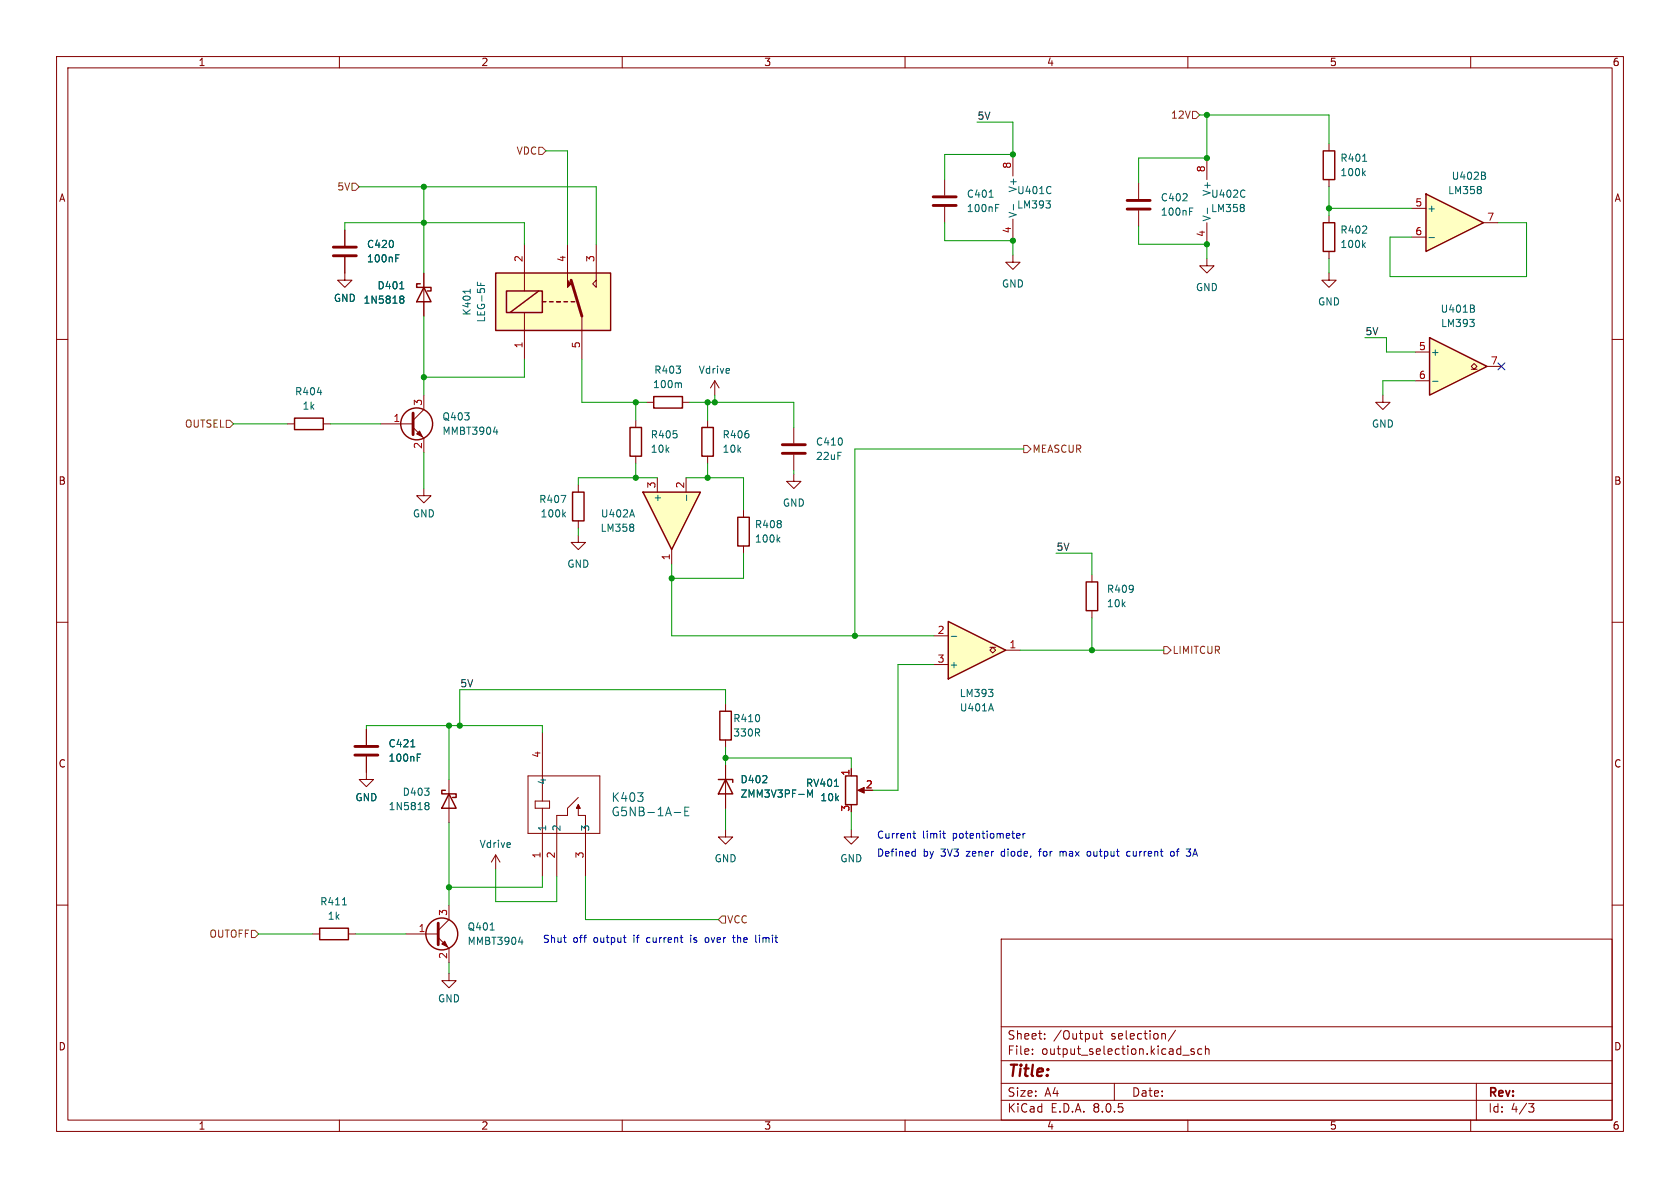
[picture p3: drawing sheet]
<svg xmlns="http://www.w3.org/2000/svg" width="297mm" height="210mm" viewBox="0 0 297 210" stroke-linecap="round" stroke-linejoin="round" font-family="sans-serif">
<g fill="none" stroke="#840000" stroke-width=".18">
<path d="M10 10h277v190h-277zM12 12h273v186h-273zM60 10v2M110 10v2M160 10v2M210 10v2M260 10v2M10 60h2M61 48.3v1.2h1.2l-1.2 1.3-1.3-1.3h1.3M74.9 48.3v7.6M285 60h2M67.3 74.9h5.7"/>
<path d="M73 75.6l1.9 1.9v2.5M74.9 69.9v2.5l-1.9 1.9M112.4 74.3v1.3M114.3 71.1h1.3M120.6 71.1h1.3M125.1 74.3v1.3M126.4 67.3l-.8 1.3M126.4 67.3v2.6M126.4 67.3l.7 1.3M112.4 80.6v1.3M125.1 80.6v1.3M10 110h2"/>
<path d="M285 110h2M64.8 128.9v2.8M64.8 133.7v2.8M79.4 137.8v7.6M10 160h2M128.3 146.7v1.3h1.2l-1.2 1.2-1.3-1.2h1.3M150.5 146.7v1.3h1.3l-1.3 1.2-1.3-1.2h1.3M285 160h2M177 166h108v32h-108zM60 198v2M110 198v2M160 198v2"/>
<path d="M177 194.5h108M177 191.5h108M177 187.5h108M177 181.5h108M182.5 186.3v.1M182.5 185.5v.1M184.7 183.6v.1M184.7 182.8v.1M193.9 182.7v1M193.9 183.6l-.2 .1M194.4 182.7h.6M194.6 182.2v1.3l.4 .2"/>
<path d="M197 191.5v3M207.8 182.1l-1.3 2M209.1 186.5h1.1M210 198v2M211.1 185.5l-.4-.1-.2 .2 .1 .2 .5 .2v.3h-.6M212.5 185.5l-.5-.1-.3 .3v.4l.2 .2h.6M213.1 185.5l.2-.1 .4 .1v.9M213.1 184.9v1.5M260 198v2M261 191.5v6.5M270.2 195.1h1l-.5 .6 .4 .1 .1 .5-.3 .3h-.4"/>
</g>
<g fill="none" stroke="#840000" stroke-width=".25">
<path d="M74.3 50.2h-.6v.6h2.5v.6h-.6M74.9 50.8l1.3 2.5h-2.5zM111.4 75.6h2v5h-2zM115.6 70.1h5v2h-5zM124.1 75.6h2v5h-2zM78.7 139.7h-.6v.6h2.5v.7h-.6M79.4 140.3l1.2 2.6h-2.5z"/>
<circle cx="73.7" cy="74.9" r="2.82"/>
</g>
<g fill="none" stroke="#006464" stroke-width=".18">
<path d="M70.7 51.1h.7M70.8 52.8l.1 .1M70.8 52.4l.4-.1 .1 .2 .1 .1-.2 .3M70.9 52.9h.3M70.9 52.9h-.1M71.2 52.9l.2 .2-.1 .4-.1 .1-.4-.1M87.2 76.4h.8M87.8 75.9v.9M120.1 67.7l.4 .2v.6M72.6 132h.7M73.8 133.9h.4M73.8 133.3h.6"/>
<path d="M75.2 142.4h.2M75.2 141.9h.4l.2 .1v.2l-.2 .2M75.4 142.4h.2M75.4 142.4l-.2 .1M75.6 142.4l.2 .3v.3l-.2 .1h-.4"/>
</g>
<path d="M73 73v3.8M62.7 133.5h4.1M62.7 132h4.1" fill="none" stroke="#840000" stroke-width=".51"/>
<path d="M74.2 76.2l.5 1-1-.5z" fill="#840000" stroke="#840000" stroke-width=".18"/>
<path d="M113.7 87h10.1l-5.1 10.2z" fill="#ffffc2"/>
<path d="M101.2 87h2.1v5.1h-2.1zM113.7 87h10.1l-5.1 10.2z" fill="none" stroke="#840000" stroke-width=".25"/>
<path d="M244.5 69.9v1.2h1.2l-1.2 1.3-1.3-1.3h1.3M102.2 85.7v1.3M102.2 92.1v1.2M116.2 84.5v2.5M118.7 97.2v2.5M121.3 84.5v2.5" fill="none" stroke="#840000" stroke-width=".18"/>
<path d="M99.2 87.6h.8l-.5 1.2M99.6 90.9l.4 .5M100 90.5l-.5 .5M111.7 90.1l.5 1.3M112 92.8v.3M112 93.3v.5M121.4 87.5v1" fill="none" stroke="#006464" stroke-width=".18"/>
<path d="M252.1 34.3l10.2 5.1-10.2 5.1z" fill="#ffffc2"/>
<path d="M252.1 34.3l10.2 5.1-10.2 5.1z" fill="none" stroke="#840000" stroke-width=".25"/>
<path d="M249.6 36.8h2.5M262.3 39.4h2.5M249.6 41.9h2.5" fill="none" stroke="#840000" stroke-width=".18"/>
<path d="M261.8 33.1v.3M261.8 33.6v.5M262.3 31l.3 .3v.3l-.2 .1M262.5 30.5l.1 .2-.1 .3M252.6 42h1" fill="none" stroke="#006464" stroke-width=".18"/>
<path d="M167.6 109.9l10.2 5-10.2 5.1z" fill="#ffffc2"/>
<path d="M167.6 109.9l10.2 5-10.2 5.1z" fill="none" stroke="#840000" stroke-width=".25"/>
<path d="M61 40.6v2.8M61 45.5v2.8M165.1 112.4h2.5M165.1 117.5h2.5M175 114.4h.5l-.5 .5 .5 .5 .5-.5-.5-.5h.5M177.8 114.9h2.5" fill="none" stroke="#840000" stroke-width=".18"/>
<path d="M70 45.6h.4M70 45h.6M168.2 112.5h.9M174.7 121.9h.8l-.4 .4M175.2 124.4l.4 1.3M175.5 122.5v.5" fill="none" stroke="#006464" stroke-width=".18"/>
<path d="M58.9 45.2h4.1M58.9 43.7h4.1" fill="none" stroke="#840000" stroke-width=".51"/>
<path d="M87.6 48.3h20.3v10.1h-20.3z" fill="#ffffc2"/>
<path d="M234.9 25.4v1.3M234.9 31.8v1.2M234.9 38.1v1.3M92.7 43.2v8.2M92.7 55.2v8.3M100.3 43.2v6.3M102.9 55.9v7.6M104.8 50.2l.6-.7v1.3zM105.4 43.2v6.3M234.9 44.5v1.2M193 101.6v1.3M193 108v1.2" fill="none" stroke="#840000" stroke-width=".18"/>
<path d="M233.9 26.7h2.1v5.1h-2.1zM233.9 39.4h2.1v5.1h-2.1zM87.6 48.3h20.3v10.1h-20.3zM89.5 51.4h6.4v3.8h-6.4zM95.2 51.4l-5 3.8M95.9 53.3h.6M97.2 53.3h.6M98.4 53.3h.7M99.7 53.3h.6M101 53.3h.6M192 102.9h2.1v5.1h-2.1z" fill="none" stroke="#840000" stroke-width=".25"/>
<path d="M101 49.5l1.9 6.4" fill="none" stroke="#840000" stroke-width=".51"/>
<path d="M100.3 49.5l.7 .7-.7 .6z" fill="#840000" stroke="#840000" stroke-width=".18"/>
<path d="M240.9 28.5h.7M241 30.6l.4 .5M241.4 30.2l-.5 .5M83.1 51.1v.8M84.4 49.9v.6M85 50v.5M241 43.3l.4 .5M241.4 42.9l-.5 .5" fill="none" stroke="#006464" stroke-width=".18"/>
<path d="M252.7 59.7l10.2 5.1-10.2 5.1z" fill="#ffffc2"/>
<g fill="none" stroke="#840000" stroke-width=".25">
<path d="M252.7 59.7l10.2 5.1-10.2 5.1zM52.1 73.9h5v2h-5zM130.4 91.4h2.1v5.1h-2.1zM127 137.8h2.5v.5M127.3 125.7h2v5.1h-2zM128.3 137.8l1.2 2.5h-2.5zM149.5 137.2h2v5h-2zM56.5 164.1h5.1v2h-5.1z"/>
<circle cx="78.1" cy="165.1" r="2.82"/>
</g>
<g fill="none" stroke="#840000" stroke-width=".18">
<path d="M167 31.8v2.7M167 36.6v2.8M179.1 27.3v3.8M179.1 38.7v3.8M201.3 32.4v2.8M201.3 37.2v2.8M213.4 27.9v3.9M213.4 39.4v3.8M61 40.6v2.8M61 45.5v2.8M74.9 48.3v2.5M74.9 53.3v2.6"/>
<path d="M179.1 45.1v1.3h1.2l-1.2 1.2-1.3-1.2h1.3M213.4 45.7v1.3h1.2l-1.2 1.3-1.3-1.3h1.3M234.9 48.3v1.2h1.3l-1.3 1.3-1.2-1.3h1.2M50.8 74.9h1.3M57.1 74.9h1.3M140.3 75.6v2.8M250.2 62.2h2.5M250.2 67.3h2.5M260.1 65.3h.5l-.5-.5 .5-.5 .5 .5-.5 .5h.5M262.9 64.8h2.5M74.9 86.4v1.2h1.3l-1.3 1.3-1.2-1.3h1.2M102.2 94.6v1.3h1.3l-1.3 1.3-1.2-1.3h1.2"/>
<path d="M131.4 90.2v1.2M131.4 96.5v1.3M140.3 83.8v1.3h1.3l-1.3 1.3-1.2-1.3h1.2M140.3 80.4v2.8M64.8 133.7v4.1h1.2l-1.2 1.3-1.3-1.3h1.3M64.8 128.9v2.8M93.3 137.2h12.7v10.1h-12.7zM95.9 129.5v12.1M128.3 124.5v1.2M128.3 130.8v1.3M128.3 135.3v7.6M150.5 135.9v1.3"/>
<path d="M152 139.7h1M87.6 151.1l-.7 1.3M87.6 151.1v2.6M87.6 151.1l.8 1.3M94.6 141.6h2.6v1.3h-2.6zM95.9 142.9v12M102.2 142.9v1.2h1.3v10.8M102.2 141l-1.9 1.9v1.2h-1.9v10.8M102.2 142.2l.4 .7h-.7zM55.2 165.1h1.3M61.6 165.1h1.3M71.8 165.1h5.7"/>
<path d="M77.5 165.7l1.9 1.9v2.6M79.4 172.1v1.3h1.2l-1.2 1.2-1.3-1.2h1.3M79.4 160v2.6l-1.9 1.9"/>
</g>
<g fill="none" stroke="#006464" stroke-width=".18">
<path d="M174.9 34.9h.7M176 36.7h.4M176 36.1h.6M179.2 36.1v1M184.9 35.5h.8l-.4 .5M185.6 36.1v.6M185.7 33l.1 .1M185.8 34.1l-.1 .1M210.3 37.4h.4M210.3 36.8h.6M213.5 36.8v1M219.9 36.3v.3"/>
<path d="M219.9 36.8v.5M220 33.7h.1M220.1 34.7l-.1 .1M70 45.6h.4M70 45h.6M70.7 51.1h.7M70.8 52.8l.1 .1M70.8 52.4l.4-.1 .1 .2 .1 .1-.2 .3M70.9 52.9h.3M70.9 52.9h-.1M71.2 52.9l.2 .2-.1 .4-.1 .1-.4-.1M259.8 56.5h.8l-.4 .4"/>
<path d="M260.4 54.5l.3 .3-.1 .3-.2 .1M260.5 54l.1 .2-.1 .3M260.6 57.1v.5M56.1 69.4h.8M253.3 67.4h.9M137.5 95.3l.4 .5M137.9 95l-.5 .5M72.6 132h.7M73.8 133.9h.4M73.8 133.3h.6M142.8 139.6l.4 1 .4-1v1.3M147.5 139h.7"/>
<path d="M60.5 160h.8M112.7 140.1h1l-.5 .6M113.6 140.9v.6M119.2 143.6h1.1M121.1 143.4h.5M121.8 142.7h-.7v1.5h.7M86.7 164.4h.7M91.7 166.5h.8M92.3 166.1v.8"/>
</g>
<g fill="#840000" stroke="#840000" stroke-width=".18">
<path d="M102.2 142.2l.4 .7h-.7z"/>
<path d="M151.6 139.7l1.2-.5v1z"/>
<path d="M78.1 166.9l.5-.5 .5 1z"/>
</g>
<path d="M165 36.3h4M165 34.8h4M199.3 37h4M199.3 35.4h4M138.3 78.6h4.1M138.3 80.1h4.1M77.5 163.2v3.8" fill="none" stroke="#840000" stroke-width=".51"/>
<path d="M210.8 19.7h.7l.6 .6-.6 .7h-.7zM62.2 32.4h.7l.6 .6-.6 .7h-.7zM95.2 26h.7l.6 .7-.6 .6h-.7zM40 74.3h.6l.7 .6-.7 .7h-.6zM181 78.7h.6l.6 .7-.6 .6h-.6zM205.7 114.3h.7l.6 .6-.6 .7h-.7zM44.4 164.5h.7l.6 .6-.6 .6h-.7zM127.6 161.9h.7v1.3h-.7l-.6-.6z" fill="none" stroke="#725600" stroke-width=".18"/>
<g fill="none" stroke="#0000c2" stroke-width=".18">
<path d="M161.4 147.3h.5M161.5 150.5l.3 .1M161.6 146.9v1.1l.3 .2M161.8 150.1v1.3M161.8 151.3l-.3 .1M166.7 147.3h.4M166.8 146.9v1.1l.3 .2M179.9 147.3l.4 .1v.2l-.6 .2M180.3 148.1l-.4 .1M180.9 147.3v.9M181.2 147.3l-.3 .3M183.6 150.5h.5"/>
<path d="M183.8 150.1v1.3M187.4 150.5v.9M187.8 150.5l-.4 .1M192.7 150.6l-.3-.1-.2 .2 .1 .6h.4M199.8 150.6l-.4-.1-.2 .2 .1 .6h.5M207 150.6l.2-.1 .3 .1 .1 .5-.1 .2-.3 .1-.2-.2zM209.7 150.1h.8l-.4 .5M210.4 150.7v.5M211.3 150.1l-.4 1.3M110.2 165.7h.5M110.4 166.5l.3 .1M122.1 165.3v.1"/>
<path d="M122.1 165.7v.9M125.1 165.7l-.3 .1-.1 .2v.5l.4 .1M129.5 165.7h.5M129.7 165.3v1.1l.3 .2M133.7 166.5l.1 .1M134.3 165.3v.1M134.3 165.7v.9"/>
</g>
<g fill="none" stroke="#009600" stroke-width=".18">
<path d="M63.5 33h41.9v10.2M74.9 33v15.3M96.5 26.7h3.8v16.5M167 39.4v3.1h12.1v2.6M172.7 21.6h6.4v5.7h-12.1v4.5M212.1 20.3h22.8v5.1M213.4 20.3v7.6h-12.1v4.5M234.9 33v5.1M234.9 36.8h14.7M264.8 39.4h5.1v9.5h-24.2v-7h3.9M61 40.6v-1.2h31.7v3.8M74.9 55.9v14"/>
<path d="M201.3 40v3.2h12.1v2.5M234.9 45.7v2.6M241.3 59.7h3.8v2.5h5.1M41.3 74.9h9.5M58.4 74.9h8.9M92.7 63.5v3.2h-17.8M102.9 63.5v7.6h11.4M112.4 71.1v3.2M121.9 71.1h18.4v4.5M125.1 71.1v3.2M126.4 69.9v1.2M181 79.4h-29.9v33"/>
<path d="M250.2 67.3h-5.7v2.6M74.9 80v6.4M102.2 93.3v1.3M112.4 81.9v2.6M116.2 84.5h-14v1.2M118.7 99.7v12.7h46.4M121.3 84.5h10.1v5.7M125.1 81.9v2.6M131.4 97.8v4.4h-12.7M140.3 83.2v.6M186.7 97.8h6.3v3.8M165.1 117.5h-6.4v22.2h-4.4"/>
<path d="M180.3 114.9h25.4M193 109.2v5.7M64.8 128.9v-.6h31.1v1.2M79.4 128.3v9.5M128.3 124.5v-2.6h-47v6.4M128.3 134h22.2v1.9M128.3 132.1v3.2M79.4 145.4v14.6M87.6 153.7v5.7h10.8v-4.5M95.9 154.9v1.9h-16.5M103.5 154.9v7.7h23.5M128.3 142.9v3.8"/>
<path d="M150.5 143.5v3.2M45.7 165.1h9.5M62.9 165.1h8.9M79.4 170.2v1.9"/>
</g>
<path d="M264.8 64.2l1.2 1.2M266 64.2l-1.2 1.2" fill="none" stroke="#000084" stroke-width=".18"/>
<g fill="#009600" stroke="#009600" stroke-width=".18">
<circle cx="112.4" cy="84.5" r=".46"/>
<circle cx="74.9" cy="39.4" r=".46"/>
<circle cx="74.9" cy="33" r=".46"/>
<circle cx="74.9" cy="66.7" r=".46"/>
<circle cx="112.4" cy="71.1" r=".46"/>
<circle cx="125.1" cy="71.1" r=".46"/>
<circle cx="126.4" cy="71.1" r=".46"/>
<circle cx="193" cy="114.9" r=".46"/>
<circle cx="179.1" cy="42.5" r=".46"/>
<circle cx="79.4" cy="128.3" r=".46"/>
<circle cx="81.3" cy="128.3" r=".46"/>
<circle cx="79.4" cy="156.8" r=".46"/>
<circle cx="213.4" cy="43.2" r=".46"/>
<circle cx="213.4" cy="27.9" r=".46"/>
<circle cx="213.4" cy="20.3" r=".46"/>
<circle cx="179.1" cy="27.3" r=".46"/>
<circle cx="125.1" cy="84.5" r=".46"/>
<circle cx="151.1" cy="112.4" r=".46"/>
<circle cx="128.3" cy="134" r=".46"/>
<circle cx="118.7" cy="102.2" r=".46"/>
<circle cx="234.9" cy="36.8" r=".46"/>
</g>
<text font-size="2.8" fill="#840000" x="178" y="190.9">Title:</text>
<g font-size="2.1" fill="#006464">
<text x="108" y="142">K403</text>
<text x="108" y="144.5">G5NB-1A-E</text>
</g>
<g font-size="2.1" fill="#840000">
<text x="178" y="184">Sheet:</text>
<text x="186.2" y="184">/Output</text>
<text x="196.5" y="184">selection/</text>
<text x="178" y="186.7">File:</text>
<text x="184.1" y="186.7">output_selection.kicad_sch</text>
<text x="178" y="196.9">KiCad</text>
<text x="178" y="194.1">Size:</text>
<text x="184.7" y="194.1">A4</text>
<text x="185.7" y="196.9">E.D.A.</text>
<text x="193.3" y="196.9">8.0.5</text>
<text x="200" y="194.1">Date:</text>
<text x="263" y="194.3">Rev:</text>
<text x="263" y="196.9">Id:</text>
<text x="267.1" y="196.9">4/3</text>
</g>
<g font-size="1.8" fill="#840000">
<text x="35" y="11.9">1</text>
<text x="85" y="11.9">2</text>
<text x="135" y="11.9">3</text>
<text x="185" y="11.9">4</text>
<text x="235" y="11.9">5</text>
<text x="285" y="11.9">6</text>
<text x="10.3" y="35.9">A</text>
<text x="285.3" y="35.9">A</text>
<text x="10.3" y="85.9">B</text>
<text x="285.3" y="85.9">B</text>
<text x="10.3" y="135.9">C</text>
<text x="285.3" y="135.9">C</text>
<text x="10.3" y="185.9">D</text>
<text x="285.3" y="185.9">D</text>
<text x="35" y="199.9">1</text>
<text x="85" y="199.9">2</text>
<text x="135" y="199.9">3</text>
<text x="185" y="199.9">4</text>
<text x="235" y="199.9">5</text>
<text x="285" y="199.9">6</text>
</g>
<g font-size="1.8" fill="#0f0f0f">
<text x="172.7" y="21.2">5V</text>
<text x="241.3" y="59.3">5V</text>
<text x="186.7" y="97.4">5V</text>
<text x="81.3" y="121.6">5V</text>
</g>
<g font-size="1.8" fill="#725600">
<text x="206.9" y="21.2">12V</text>
<text x="91.2" y="27.5">VDC</text>
<text x="59.5" y="33.9">5V</text>
<text x="32.6" y="75.8">OUTSEL</text>
<text x="182.4" y="80.2">MEASCUR</text>
<text x="207.2" y="115.8">LIMITCUR</text>
<text x="36.9" y="166">OUTOFF</text>
<text x="128.5" y="163.4">VCC</text>
</g>
<g font-size="1.8" fill="#a90000">
<text x="178.8" y="29.9" transform="rotate(-90 178.8 29.9)">8</text>
<text x="213.1" y="30.6" transform="rotate(-90 213.1 30.6)">8</text>
<text x="178.8" y="41.3" transform="rotate(-90 178.8 41.3)">4</text>
<text x="213.1" y="42" transform="rotate(-90 213.1 42)">4</text>
<text x="250.1" y="36.6">5</text>
<text x="250.1" y="41.7">6</text>
<text x="262.8" y="39.1">7</text>
<text x="92.5" y="46.4" transform="rotate(-90 92.5 46.4)">2</text>
<text x="100.1" y="46.4" transform="rotate(-90 100.1 46.4)">4</text>
<text x="105.2" y="46.4" transform="rotate(-90 105.2 46.4)">3</text>
<text x="92.5" y="61.7" transform="rotate(-90 92.5 61.7)">1</text>
<text x="102.6" y="61.7" transform="rotate(-90 102.6 61.7)">5</text>
<text x="250.8" y="62">5</text>
<text x="263.5" y="64.5">7</text>
<text x="74.7" y="71.8" transform="rotate(-90 74.7 71.8)">3</text>
<text x="250.8" y="67.1">6</text>
<text x="69.5" y="74.7">1</text>
<text x="74.7" y="79.4" transform="rotate(-90 74.7 79.4)">2</text>
<text x="116" y="86.4" transform="rotate(-90 116 86.4)">3</text>
<text x="121" y="86.4" transform="rotate(-90 121 86.4)">2</text>
<text x="118.5" y="99.1" transform="rotate(-90 118.5 99.1)">1</text>
<text x="165.7" y="112.1">2</text>
<text x="165.7" y="117.2">3</text>
<text x="178.4" y="114.7">1</text>
<text x="95.6" y="134.1" transform="rotate(-90 95.6 134.1)">4</text>
<text x="150.2" y="137.2" transform="rotate(-90 150.2 137.2)">1</text>
<text x="150.2" y="143.6" transform="rotate(-90 150.2 143.6)">3</text>
<text x="153" y="139.4">2</text>
<text x="95.6" y="151.8" transform="rotate(-90 95.6 151.8)">1</text>
<text x="98.2" y="151.8" transform="rotate(-90 98.2 151.8)">2</text>
<text x="103.3" y="151.8" transform="rotate(-90 103.3 151.8)">3</text>
<text x="79.1" y="162" transform="rotate(-90 79.1 162)">3</text>
<text x="73.9" y="164.8">1</text>
<text x="79.1" y="169.6" transform="rotate(-90 79.1 169.6)">2</text>
</g>
<g font-size="1.8" fill="#006464">
<text x="236.9" y="28.8">R401</text>
<text x="170.8" y="35.2">C401</text>
<text x="179.7" y="34.5">U401C</text>
<text x="179.9" y="34.1" transform="rotate(-90 179.9 34.1)">V+</text>
<text x="205.1" y="35.8">C402</text>
<text x="214" y="35.2">U402C</text>
<text x="214.2" y="34.7" transform="rotate(-90 214.2 34.7)">V+</text>
<text x="236.9" y="31.3">100k</text>
<text x="255.9" y="34.5">LM358</text>
<text x="256.6" y="32">U402B</text>
<text x="170.8" y="37.7">100nF</text>
<text x="179.7" y="37.1">LM393</text>
<text x="179.9" y="38.6" transform="rotate(-90 179.9 38.6)">V-</text>
<text x="205.1" y="38.3">100nF</text>
<text x="214" y="37.7">LM358</text>
<text x="214.2" y="39.2" transform="rotate(-90 214.2 39.2)">V-</text>
<text x="236.9" y="41.5">R402</text>
<text x="252.2" y="37.7">+</text>
<text x="64.8" y="44">C420</text>
<text x="64.8" y="46.6">100nF</text>
<text x="236.9" y="44">100k</text>
<text x="58.9" y="53.6">GND</text>
<text x="64.2" y="53.9">1N5818</text>
<text x="66.6" y="51.3">D401</text>
<text x="177" y="51">GND</text>
<text x="211.3" y="51.7">GND</text>
<text x="83.4" y="55.9" transform="rotate(-90 83.4 55.9)">K401</text>
<text x="86" y="57.1" transform="rotate(-90 86 57.1)">LEG-5F</text>
<text x="232.9" y="54.2">GND</text>
<text x="254.6" y="55.5">U401B</text>
<text x="254.7" y="58">LM393</text>
<text x="252.9" y="63.1">+</text>
<text x="52.1" y="70.1">R404</text>
<text x="115.3" y="68.8">100m</text>
<text x="115.6" y="66.3">R403</text>
<text x="123.4" y="66.3">Vdrive</text>
<text x="53.4" y="72.6">1k</text>
<text x="78.1" y="74.5">Q403</text>
<text x="78.1" y="77.1">MMBT3904</text>
<text x="114.9" y="77.7">R405</text>
<text x="127.6" y="77.7">R406</text>
<text x="242.4" y="75.8">GND</text>
<text x="114.9" y="80.2">10k</text>
<text x="127.6" y="80.2">10k</text>
<text x="144.2" y="79">C410</text>
<text x="144.2" y="81.5">22uF</text>
<text x="95.2" y="89.1">R407</text>
<text x="117.1" y="88.9" transform="rotate(-90 117.1 88.9)">+</text>
<text x="138.3" y="89.8">GND</text>
<text x="72.9" y="91.7">GND</text>
<text x="95.5" y="91.7">100k</text>
<text x="106.1" y="94.2">LM358</text>
<text x="106.1" y="91.7">U402A</text>
<text x="133.4" y="93.6">R408</text>
<text x="100.2" y="100.6">GND</text>
<text x="133.4" y="96.1">100k</text>
<text x="195.6" y="105">R409</text>
<text x="195.6" y="107.5">10k</text>
<text x="167.8" y="118.3">+</text>
<text x="169.6" y="123.4">LM393</text>
<text x="169.6" y="126">U401A</text>
<text x="129.5" y="127.9">R410</text>
<text x="129.5" y="130.4">330R</text>
<text x="68.6" y="132.3">C421</text>
<text x="68.6" y="134.8">100nF</text>
<text x="62.7" y="141.8">GND</text>
<text x="68.6" y="143.4">1N5818</text>
<text x="71.1" y="140.9">D403</text>
<text x="96.7" y="138.8" transform="rotate(-90 96.7 138.8)">4</text>
<text x="130.8" y="138.7">D402</text>
<text x="130.8" y="141.2">ZMM3V3PF-M</text>
<text x="142.4" y="139.3">RV401</text>
<text x="144.9" y="141.8">10k</text>
<text x="96.7" y="147.1" transform="rotate(-90 96.7 147.1)">1</text>
<text x="99.3" y="147.1" transform="rotate(-90 99.3 147.1)">2</text>
<text x="104.4" y="147.1" transform="rotate(-90 104.4 147.1)">3</text>
<text x="84.7" y="150.1">Vdrive</text>
<text x="126.2" y="152.6">GND</text>
<text x="148.5" y="152.6">GND</text>
<text x="56.5" y="160.2">R411</text>
<text x="57.8" y="162.8">1k</text>
<text x="82.6" y="164.7">Q401</text>
<text x="82.6" y="167.2">MMBT3904</text>
<text x="77.3" y="177.4">GND</text>
</g>
<g font-size="1.8" fill="#0000c2">
<text x="154.9" y="148.3">Current</text>
<text x="163.1" y="148.3">limit</text>
<text x="168.5" y="148.3">potentiometer</text>
<text x="154.9" y="151.5">Defined</text>
<text x="163.2" y="151.5">by</text>
<text x="166.5" y="151.5">3V3</text>
<text x="171.2" y="151.5">zener</text>
<text x="177.5" y="151.5">diode,</text>
<text x="184.4" y="151.5">for</text>
<text x="188.2" y="151.5">max</text>
<text x="193.3" y="151.5">output</text>
<text x="200.5" y="151.5">current</text>
<text x="208.4" y="151.5">of</text>
<text x="211.5" y="151.5">3A</text>
<text x="95.9" y="166.8">Shut</text>
<text x="101.3" y="166.8">off</text>
<text x="105.1" y="166.8">output</text>
<text x="112.3" y="166.8">if</text>
<text x="114.8" y="166.8">current</text>
<text x="122.7" y="166.8">is</text>
<text x="125.5" y="166.8">over</text>
<text x="130.7" y="166.8">the</text>
<text x="134.8" y="166.8">limit</text>
</g>
</svg>
